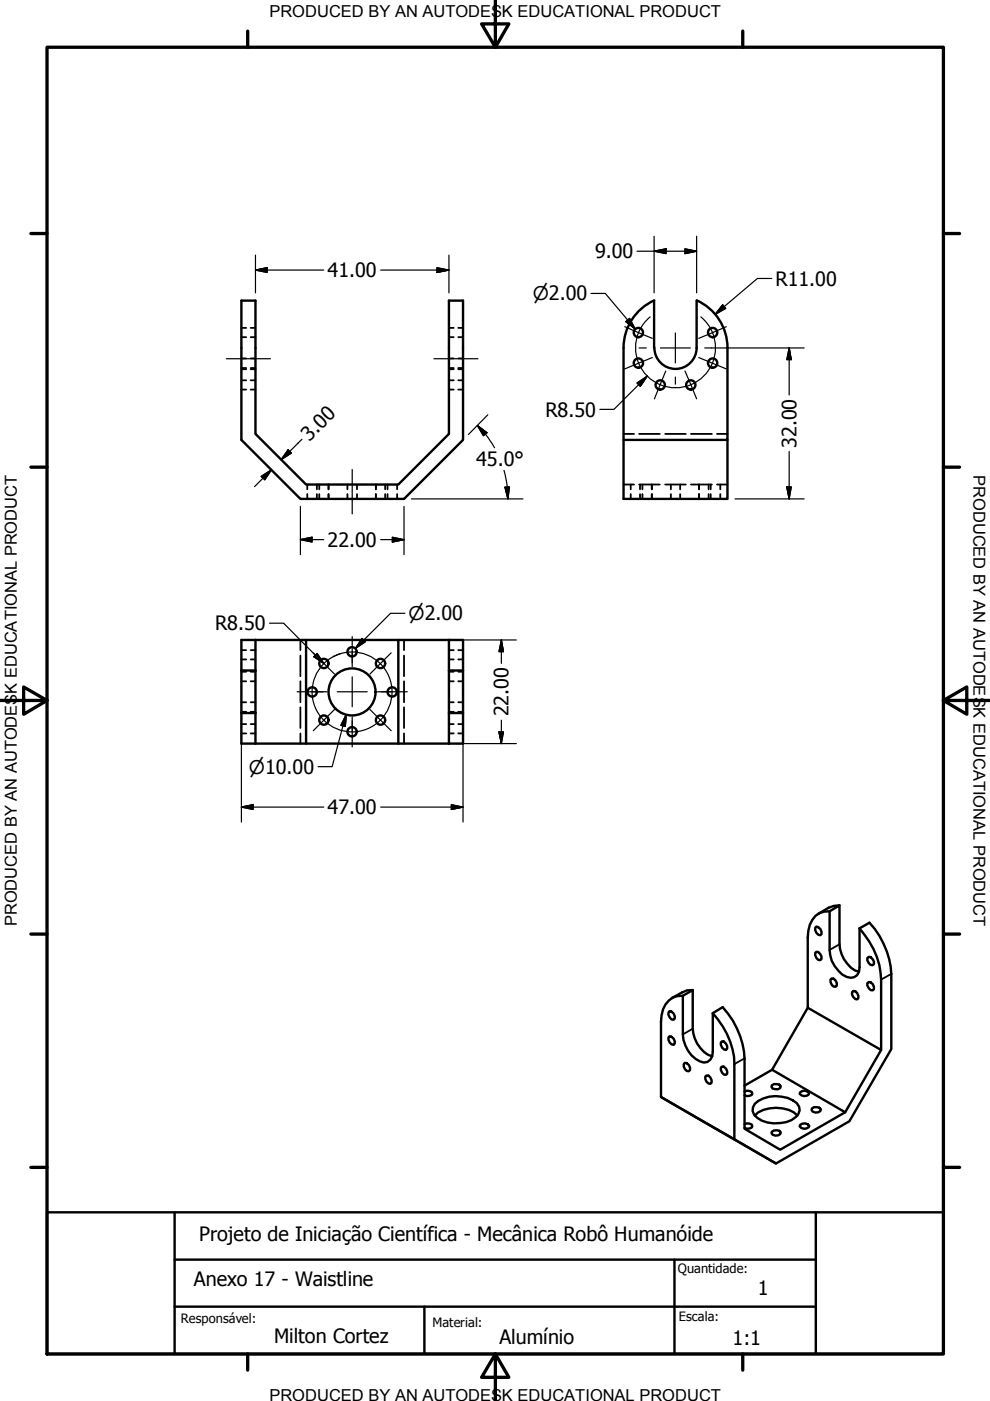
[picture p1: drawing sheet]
<svg xmlns="http://www.w3.org/2000/svg" width="210mm" height="297mm" viewBox="0 0 210 297" stroke-linecap="round" stroke-linejoin="round" font-family="sans-serif">
<!-- layer: Visible (ANSI) -->
<g fill="none" stroke="#000" stroke-width=".51">
<path d="M51.2 63.7h3v28.3l10.7 10.7h19.6l10.7-10.7v-28.3h3v29.6l-12.5 12.5h-22l-12.5-12.5zM132.2 73.8v32h22v-12.5M138.7 63.7v10.1M138.7 63.7a11 11 0 0 0-6.5 10M138.7 73.7a4.5 4.5 0 0 0 4.5 4.5 4.5 4.5 0 0 0 4.5-4.5M147.7 63.7v10.1M147.7 63.7a11 11 0 0 1 6.5 10M154.2 73.8v19.5h-22M54.2 135.7v6.5M54.2 135.7h-3v6.5M54.2 135.7h10.7v22M64.9 135.7h19.6v22"/>
<path d="M84.5 135.7h13.7v6.5M95.2 135.7v6.5M51.2 151.2v6.5h3M51.2 142.2v9M51.2 151.2h3M51.2 142.2h3M54.2 151.2v6.5M54.2 142.2v9M54.2 157.7h41M95.2 151.2v6.5M95.2 142.2v9M95.2 151.2h3"/>
<path d="M95.2 142.2h3M98.2 151.2v6.5h-3M98.2 142.2v9M172.8 196.7l.3-.2a1.35 1.35 0 0 1 1.1 1.5l-.3 .3a1.35 1.35 0 0 1-1.1-1.6zM182.2 196.8a17.2 17.2 0 0 1 4.6 10.9v14.9l-15.5-8.9v-15M140.1 216.6v16l15.6 8.9v-15.9M141.7 219.9l.3-.2a1.18 1.18 0 0 1 .8 1.8 1.35 1.35 0 0 1-1.1-1.6zM142 214.4a1.35 1.35 0 0 1 1.1 1.5l-.3 .3a1.18 1.18 0 0 1-.8-1.8zM171.3 213.7l-7.6 13.1M172.8 202l.3-.2a1.34 1.34 0 0 1 1.1 1.5l-.3 .3a1.25 1.25 0 0 1-1.1-1.6zM176.3 207.4a1.11 1.11 0 0 1 .9 1.8 1.11 1.11 0 0 1-.9-1.8zM180.7 210.4l.2-.3a1.11 1.11 0 0 1 .8 1.8 1.34 1.34 0 0 1-1-1.5z"/>
<path d="M183.9 208.5l.3-.3a1.11 1.11 0 0 1 .8 1.8 1.34 1.34 0 0 1-1.1-1.5zM183.9 203.1l.3-.2a1.34 1.34 0 0 1 1.1 1.5l-.3 .2a1.34 1.34 0 0 1-1.1-1.5zM189 206.5v15.9l-8.9 15.3-15.6 9-8.8-5.2M140.1 232.6l24.4 14.1M145 225.6l.2-.3a1.11 1.11 0 0 1 .8 1.8 1.25 1.25 0 0 1-1-1.5zM149.5 228.3l.3-.3a1.11 1.11 0 0 1 .8 1.8 1.25 1.25 0 0 1-1.1-1.5zM152.8 221l.3-.2a1.18 1.18 0 0 1 .8 1.8 1.35 1.35 0 0 1-1.1-1.6zM153.1 226.1a1.11 1.11 0 0 1 .8 1.8 1.11 1.11 0 0 1-.8-1.8zM157.9 231.4a1.13 1.13 0 0 1 1.6 .4 1.13 1.13 0 0 1-1.6 .4M157.9 238.4a1.13 1.13 0 0 1 1.6 .3 1.13 1.13 0 0 1-1.6 .4M157.9 230.2l5.8-3.4 15.5 9M160 236.5a6.3 6.3 0 0 1 5.9-1.5l1.4 .3 1 .5 .8 .7"/>
<path d="M160 234a7.1 7.1 0 0 1 8.9-.1 1.9 1.9 0 0 1-.2 2.9 7.3 7.3 0 0 1-8.1 .2 1.95 1.95 0 0 1-.6-3zM163.6 230.1a1.44 1.44 0 0 1 1.9 .2 1.09 1.09 0 0 1-.9 .7 1.09 1.09 0 0 1-1-.5zM163.6 240a1.36 1.36 0 0 1 1.9 .1 1.09 1.09 0 0 1-.9 .7 1.09 1.09 0 0 1-1-.5zM169.7 231.6a1.31 1.31 0 0 1 1.9 .2 1.15 1.15 0 0 1-2.1 .1zM169.7 238.5a1.31 1.31 0 0 1 1.9 .2 1.15 1.15 0 0 1-2.1 .1zM172.1 235a1.44 1.44 0 0 1 2 .2 1.09 1.09 0 0 1-1 .7 1.09 1.09 0 0 1-1-.5zM186.8 222.6l-7.6 13.2-13.8 8-7.5-4.5v-14.9"/>
<circle cx="135.4" cy="77" r=".98"/>
<circle cx="135.4" cy="70.5" r=".98"/>
<circle cx="151.1" cy="70.5" r=".98"/>
<circle cx="151.1" cy="77" r=".98"/>
<circle cx="140" cy="81.6" r=".98"/>
<circle cx="146.5" cy="81.6" r=".98"/>
<circle cx="74.6" cy="138.2" r=".98"/>
<circle cx="66.2" cy="146.7" r=".98"/>
<circle cx="68.7" cy="152.7" r=".98"/>
<circle cx="68.7" cy="140.7" r=".98"/>
<circle cx="74.6" cy="146.7" r="5"/>
<circle cx="74.6" cy="155.1" r=".98"/>
<circle cx="80.7" cy="152.7" r=".98"/>
<circle cx="80.7" cy="140.7" r=".98"/>
<circle cx="83.2" cy="146.7" r=".98"/>
</g>
<!-- layer: Hidden (ANSI) -->
<g fill="none" stroke="#000" stroke-width=".38">
<path d="M51.2 78.3h1M51.2 76h1M51.2 78h1M51.2 69.5h1M51.2 71.5h1M53.1 78.3h1.1M53.1 76h1.1M53.1 78h1.1M53.1 69.5h1.1M53.1 71.5h1.1M95.2 78.3h1M95.2 76h1"/>
<path d="M95.2 78h1M95.2 69.5h1M95.2 71.5h1M97.2 78.3h1M97.2 76h1M97.2 78h1M97.2 69.5h1M97.2 71.5h1M51.2 80.6h1M51.2 82.6h1M53.1 80.6h1.1M53.1 82.6h1.1"/>
<path d="M95.2 80.6h1M95.2 82.6h1M97.2 80.6h1M97.2 82.6h1M132.2 92h2.2M135.5 92h4.4M141 92h4.4M146.5 92h4.4M152 92h2.2M65.2 102.7v1M65.2 104.8v1M67.2 102.7v1"/>
<path d="M67.2 104.8v1M67.7 102.7v1M67.7 104.8v1M69.7 102.7v1M69.7 104.8v1M73.7 102.7v1M73.7 104.8v1M75.7 102.7v1M75.7 104.8v1M79.7 102.7v1M79.7 104.8v1M81.7 102.7v1"/>
<path d="M81.7 104.8v1M82.2 102.7v1M82.2 104.8v1M84.2 102.7v1M84.2 104.8v1M132.2 102.7h2.2M133.7 102.7v1M133.7 104.8v1M135.5 102.7h4.4M135.7 102.7v1M135.7 104.8v1M136.2 102.7v1"/>
<path d="M136.2 104.8v1M138.2 102.7v1M138.2 104.8v1M141 102.7h4.4M142.2 102.7v1M142.2 104.8v1M144.2 102.7v1M144.2 104.8v1M146.5 102.7h4.4M148.2 102.7v1M148.2 104.8v1M150.2 102.7v1"/>
<path d="M150.2 104.8v1M150.7 102.7v1M150.7 104.8v1M152 102.7h2.2M152.7 102.7v1M152.7 104.8v1M51.2 137.8h1M51.2 139.8h1M53.1 137.8h1.1M53.1 139.8h1.1M63.7 135.7v2.1M63.7 139v4.4"/>
<path d="M85.7 135.7v2.1M85.7 139v4.4M95.2 137.8h1M95.2 139.8h1M97.2 137.8h1M97.2 139.8h1M51.2 142.4h1M51.2 144.4h1M51.2 148.9h1M51.2 150.9h1M51.2 153.5h1M51.2 155.5h1"/>
<path d="M53.1 142.4h1.1M53.1 144.4h1.1M53.1 148.9h1.1M53.1 150.9h1.1M53.1 153.5h1.1M53.1 155.5h1.1M63.7 144.4v4.5M63.7 150v4.4M63.7 155.5v2.2M85.7 144.4v4.5M85.7 150v4.4M85.7 155.5v2.2"/>
<path d="M95.2 142.4h1M95.2 144.4h1M95.2 148.9h1M95.2 150.9h1M95.2 153.5h1M95.2 155.5h1M97.2 142.4h1M97.2 144.4h1M97.2 148.9h1M97.2 150.9h1M97.2 153.5h1M97.2 155.5h1"/>
</g>
<!-- layer: Visible Narrow (ANSI) -->
<path d="M146.9 218.1l-2.1 1.2M178 200.2l-2.1 1.2M189 206.5l-2.2 1.2M157.9 224.4l-2.2 1.2" fill="none" stroke="#000" stroke-width=".38"/>
<path d="M175.9 193.2v8.2a6.7 6.7 0 0 0 3.6 5.7 1.9 1.9 0 0 0 2-.1 1.9 1.9 0 0 0 .7-1.9v-8.3l2.1-1.2a17.7 17.7 0 0 1 4.7 10.9M175.9 193.2l2.1-1.3v8.3a6.5 6.5 0 0 0 4.1 5.8M175.9 193.2a4.2 4.2 0 0 0-4.5 4.1l-.1 1.4M178 191.9l-1.2 .2-1.1 .4-2.2 1.2M144.8 211.1a4.3 4.3 0 0 0-4.5 4.2l-.2 1.3M146.9 209.9l-1.2 .1-3.3 1.6M151.1 214.8l2.1-1.3a17.7 17.7 0 0 1 4.7 10.9M151.1 214.8a16.8 16.8 0 0 1 4.6 10.8M151.1 214.8v8.2a1.91 1.91 0 0 1-.7 1.9 1.91 1.91 0 0 1-2 .1 6.7 6.7 0 0 1-3.6-5.7v-8.2l2.1-1.2v8.2a6.5 6.5 0 0 0 4.1 5.9" fill="none" stroke="#000" stroke-width=".51"/>
<!-- layer: Border (ANSI) -->
<g fill="none" stroke="#000" stroke-width=".7">
<path d="M10 10h190v277.1h-190zM52.5 6.6v3.4M105 0v10l-2.9-4.9h5.8l-2.9 4.9M157.5 6.6v3.4M6.5 49.5h3.5M200 49.5h3.5M6.5 99h3.5M200 99h3.5M0 148.5h10l-5-2.8v5.7l5-2.9M200 148.5l5 2.9v-5.7l-5 2.8h10M6.5 198h3.5M200 198h3.5"/>
<path d="M6.5 247.5h3.5M200 247.5h3.5M52.5 287.1v3.4M105 287.1l2.9 4.9h-5.8l2.9-4.9v9.9M157.5 287.1v3.4"/>
</g>
<!-- layer: Title (ANSI) -->
<path d="M10 257h190v30.1h-190zM37 257v30.1M173 257v30.1M37 277h136M37 267.1h136M90 277v10.1M143 267.1v20" fill="none" stroke="#000" stroke-width=".51"/>
<!-- layer: Dimension (ANSI) -->
<g fill="none" stroke="#000" stroke-width=".25">
<path d="M54.2 57.3l2.4-.5v1zM54.2 57.3h14.4M54.2 54.1v8M80.7 57.3h14.5M92.6 56.8l2.6 .5-2.6 .5zM95.2 54.1v8M135.1 53.3h12.6M138.7 53.3l2.5-.5v1zM138.7 50.1v12M145.2 52.8l2.5 .5-2.5 .5zM147.7 50.1v12M163.6 59h-3l-9 7.7"/>
<path d="M125.3 62.2h3l6.4 7.6M132.7 68.2l.8-.7 1.2 2.3zM137.2 79.7l-7 7.1h-3M150.9 73.8h19.6M153.2 64.6l.7 .8-2.3 1.3zM167.3 73.8l.5 2.4h-1zM167.3 73.8v9.9M57.5 99.6l-3.5 3.6M61.1 95.4l.7 .7-2.2 1.4zM64 93.1l-4.4 4.4M101.2 90.2l2.1 1.5-.8 .7zM101.2 90.2l1.7 1.9"/>
<path d="M102.9 92.1l2 2.8M103.4 87.9l-4.1 4.2M106.9 99.7l.7 3.6M135.1 81.2l2.1-1.5-1.4 2.2zM167.3 95.7v10.1M55.4 101l2.1-1.4-1.4 2.1zM63.7 114.4l2.5-.5v1zM63.7 114.4h4.9M63.7 107.4v10.2M80.7 114.4h5M83.2 113.9l2.5 .5-2.5 .5zM85.7 107.4v10.2"/>
<path d="M87.2 105.8h23.7M107.1 103.3l.9-.1-.3 2.6zM107.5 103.2l.2 2.6M155.8 105.8h14.7M166.8 103.2h1l-.5 2.6zM57.1 132.1h3l8.5 8.5M67.2 138.5l1.4 2.1-2.1-1.4zM76.8 135.4l.7 .7-2.1 1.4zM85.9 130h-3.1l-7.4 7.5M96.8 135.7h12.7M106.3 135.7l.4 2.5h-.9zM106.3 135.7v4.9"/>
<path d="M51.2 152.8v21.5M73.4 151.5l-.2 2.5-.9-.2zM73.4 151.5l-3 11h-3M96.8 157.7h12.7M98.2 152.8v21.5M105.8 155.2h.9l-.4 2.5zM106.3 152.7v5M51.2 171.1l2.5-.5v1zM51.2 171.1h17.4M80.7 171.1h17.5M95.7 170.6l2.5 .5-2.5 .5z"/>
</g>
<g fill="#000" stroke="#000" stroke-width=".25">
<path d="M54.2 57.3l2.4-.5zM54.2 57.3l2.4-.5v1zM92.6 57.8l2.6-.5zM92.6 56.8l2.6 .5-2.6 .5zM138.7 53.3l2.5-.5zM138.7 53.3l2.5-.5v1zM145.2 53.8l2.5-.5zM145.2 52.8l2.5 .5-2.5 .5zM132.7 68.2l2 1.6zM132.7 68.2l.8-.7 1.2 2.3zM153.2 64.6l-1.6 2.1zM153.2 64.6l.7 .8-2.3 1.3z"/>
<path d="M167.3 73.8l.5 2.4zM167.3 73.8l.5 2.4h-1zM61.1 95.4l-1.5 2.1zM61.1 95.4l.7 .7-2.2 1.4zM101.2 90.2l2.1 1.5zM101.2 90.2l2.1 1.5-.8 .7zM137.2 79.7l-1.4 2.2zM135.1 81.2l2.1-1.5-1.4 2.2zM57.5 99.6l-1.4 2.1zM55.4 101l2.1-1.4-1.4 2.1zM63.7 114.4l2.5-.5zM63.7 114.4l2.5-.5v1z"/>
<path d="M83.2 114.9l2.5-.5zM83.2 113.9l2.5 .5-2.5 .5zM107.1 103.3l.6 2.5zM107.1 103.3l.9-.1-.3 2.6zM166.8 103.2l.5 2.6zM166.8 103.2h1l-.5 2.6zM66.5 139.2l2.1 1.4zM67.2 138.5l1.4 2.1-2.1-1.4zM76.8 135.4l-1.4 2.1zM76.8 135.4l.7 .7-2.1 1.4zM106.3 135.7l.4 2.5zM106.3 135.7l.4 2.5h-.9z"/>
<path d="M73.4 151.5l-.2 2.5zM73.4 151.5l-.2 2.5-.9-.2zM105.8 155.2l.5 2.5zM105.8 155.2h.9l-.4 2.5zM51.2 171.1l2.5-.5zM51.2 171.1l2.5-.5v1zM95.7 171.6l2.5-.5zM95.7 170.6l2.5 .5-2.5 .5z"/>
</g>
<!-- layer: Center Mark (ANSI) -->
<g fill="none" stroke="#000" stroke-width=".25">
<path d="M132.5 69.3l5.8 2.4M135.5 73.8h1.5M138.3 75.8l-5.8 2.4M140 73.8h6.4M141.2 78.7l-2.5 5.9M143.2 70.6v6.3M143.2 79.9v1.6M145.2 78.7l2.5 5.9M148.1 75.8l5.9 2.4M149.4 73.8h1.5M154 69.3l-5.9 2.4M66.4 138.4l4.5 4.5"/>
<path d="M74.7 135v6.3M74.7 138.5v2M82.9 138.4l-4.5 4.5M63 146.7h6.3M66.5 146.7h2M70.9 150.4l-4.5 4.5M71.5 146.7h6.4M74.7 152v6.4M74.7 143.5v6.3M74.7 152.8v2.1M78.4 150.4l4.5 4.5M80 146.7h6.4"/>
<path d="M80.8 146.7h2.1"/>
</g>
<!-- layer: Centerline (ANSI) -->
<path d="M48 76.1h9.3M92 76.1h9.3M137.8 67.2a8.5 8.5 0 0 0-.8 12.3 8.5 8.5 0 0 0 12.4 0 8.5 8.5 0 0 0-.8-12.3M74.7 99.6v9.4M72.2 138.6a8.5 8.5 0 0 0-3.5 14.1 8.5 8.5 0 0 0 14.1-3.6 8.5 8.5 0 0 0-9.9-10.7l-2.3 .8" fill="none" stroke="#000" stroke-width=".25"/>
<g font-size="4.2">
<text x="69.5" y="58.8">41.00</text>
<text x="126.2" y="54.8">9.00</text>
<text x="164.4" y="60.6">R11.00</text>
<text x="115.6" y="88.3">R8.50</text>
<text x="65.6" y="93.6" transform="rotate(-45 65.6 93.6)">3.00</text>
<text x="168.8" y="95" transform="rotate(-90 168.8 95)">32.00</text>
<text x="101" y="98.9">45.0°</text>
<text x="69.5" y="115.9">22.00</text>
<text x="45.6" y="133.7">R8.50</text>
<text x="107.8" y="151.9" transform="rotate(-90 107.8 151.9)">22.00</text>
<text x="69.5" y="172.6">47.00</text>
<text x="42.2" y="263.1">Projeto de Iniciação Científica - Mecânica Robô Humanóide</text>
<text x="41.1" y="272.7">Anexo 17 - Waistline</text>
<text x="160.7" y="274.6">1</text>
<text x="58.1" y="284.8">Milton Cortez</text>
<text x="105.9" y="285">Alumínio</text>
<text x="155.3" y="285.1">1:1</text>
</g>
<g font-size="4">
<text x="113" y="63.7">⌀2.00</text>
<text x="86.6" y="131.5">⌀2.00</text>
<text x="52.8" y="164">⌀10.00</text>
</g>
<g font-size="3.5">
<text x="57.1" y="3.6">PRODUCED BY AN AUTODESK EDUCATIONAL PRODUCT</text>
<text x="206.4" y="100.7" transform="rotate(90 206.4 100.7)">PRODUCED BY AN AUTODESK EDUCATIONAL PRODUCT</text>
<text x="3.6" y="196.4" transform="rotate(-90 3.6 196.4)">PRODUCED BY AN AUTODESK EDUCATIONAL PRODUCT</text>
<text x="57.1" y="297">PRODUCED BY AN AUTODESK EDUCATIONAL PRODUCT</text>
</g>
<g font-size="2.7">
<text x="143.7" y="269.9">Quantidade:</text>
<text x="38.4" y="280.6">Responsável:</text>
<text x="91.7" y="281.3">Material:</text>
<text x="144" y="280">Escala:</text>
</g>
</svg>
